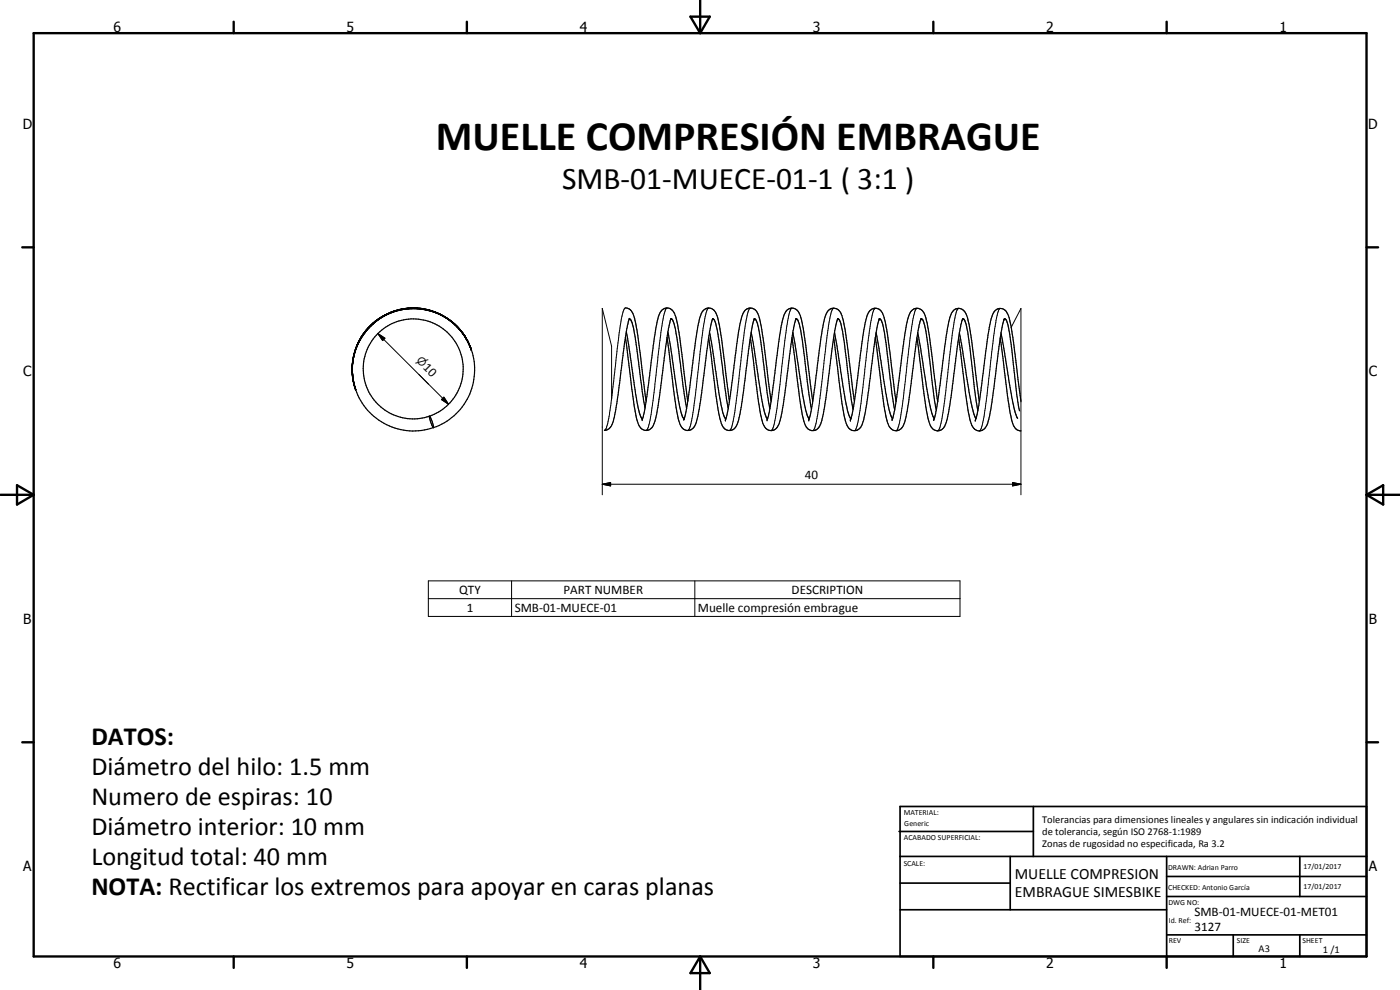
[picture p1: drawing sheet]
<svg xmlns="http://www.w3.org/2000/svg" width="420mm" height="297mm" viewBox="0 0 420 297" stroke-linecap="round" stroke-linejoin="round" font-family="sans-serif">
<g fill="none" stroke="#000" stroke-width=".35">
<path d="M109.4 99.7l-1 1.6M109.4 99.7l-.5 .7M109.4 99.7l-.5 .8M109.5 99.8l-1 1.5zM110 98.9l-2.5 3.8M110 99l-.6 .7M110 99.1l-.5 .7M110.6 98.3l-.6 .7M110.6 98.3l-1.2 1.4M110.6 98.4l-1.7 2.1M110.6 98.4l-1.6 2.1M111.2 97.7l-.6 .6"/>
<path d="M111.2 97.8l.7-.6-1.3 1.2M111.3 97.7l-.7 .8M111.8 97l-1.8 1.9M111.8 97l-.6 .6M111.9 97l-.7 .7M111.9 97.1l-.7 .6M111.9 97.1l.7-.6-1.4 1.2M112.6 96.4l-.8 .6M113.3 95.9l1.5-1zM113.3 95.9l-1.4 1.1M113.3 96l-1.4 1.1M114 95.4l-.7 .5"/>
<path d="M114.1 95.5l-2.8 2.3M114.1 95.5l-1.5 1.1M114.1 95.5l-.8 .6M114.8 95l-.7 .5M114.8 95l-1.5 1.1M115.6 94.5l-1.6 .9M115.6 94.5l-2.3 1.5M115.6 94.6l-.8 .4M116.4 94.1l-.8 .5M116.4 94.2l-.8 .3M117.3 93.8l-.9 .3M117.3 93.9l-1.7 .7"/>
<path d="M117.3 93.9l-.9 .3M118.1 93.4l-4.1 2M118.1 93.4l-2.5 1.1M118.1 93.4l-.8 .4M118.1 93.5l-.8 .3M118.1 93.5l-.8 .4M118.1 93.5l-1.7 .6M118.1 93.5l-1.7 .7M118.9 93.1l-.8 .3M118.9 93.1l-.8 .4M119 93.3l-1.7 .6M119.8 92.9l-.9 .2"/>
<path d="M119.8 92.9l-1.7 .6M119.8 93l-1.7 .5M119.8 93l-.9 .3M120.7 92.8l-1.8 .3M120.7 92.7l-.9 .2M120.7 92.8l-2.6 .7M120.7 92.8l-.9 .2M120.7 92.9l-3.4 1M120.7 92.9l-.8 .2M121.6 92.7l-1.8 .3M122.5 92.5l-2.7 .4M122.5 92.5l-1.8 .3"/>
<path d="M122.5 92.5l-.9 .1M122.5 92.6l-.9 .1M122.5 92.6l-1.8 .3M123.3 92.4h1M123.4 92.5h1.8M123.4 92.5l-1.8 .2M123.4 92.6h2.7M124.3 92.4l1.8 .1M124.3 92.4l-1.8 .1M124.4 92.6h-1.9M125.2 92.4l-4.5 .3M125.2 92.4l.9 .1"/>
<path d="M125.2 92.5l1.8 .3M125.2 92.5l2.7 .4M125.2 92.5l3.6 .6M125.2 92.6l2.7 .4M126.1 92.5l2.6 .5M126.1 92.5l1.8 .4M127.8 92.9l1 .2M127.9 92.9l1.7 .5M127.9 93l1.8 .4M128.7 93l1.8 .6M128.7 93l.9 .3M128.7 93.1l1.8 .5"/>
<path d="M128.8 93.1l.8 .2M128.8 93.1l.9 .3M129.6 93.3l.9 .4M129.6 93.4l1.7 .6M129.6 93.4l.9 .3M130.5 93.6l.8 .3M130.5 93.6l.8 .4M130.5 93.7l.8 .4M131.3 93.9l.8 .4M131.3 94l.9 .4M131.3 94l1.6 .7M131.3 94l1.7 .8"/>
<path d="M132.1 94.3l.8 .4M132.1 94.3l1.7 .9M132.1 94.4l2.4 1.4M132.2 94.4l3 1.8M132.2 94.4l1.6 .9M132.9 94.7l1.5 .9M132.9 94.7l1.6 1M133.8 95.2l.7 .6M133.8 95.3l2.1 1.6M134.4 95.6l1.5 1.2M134.4 95.7l1.5 1.1M134.4 95.7l.8 .6"/>
<path d="M134.4 95.7l-.7-.5 .8 .6M134.5 95.8l1.4 1.1M135.9 96.7l1.3 1.4-1.3-1.3M135.9 96.8l1.9 1.8 1.2 1.5M135.9 96.8l1.3 1.2M135.9 96.9l1.3 1.2M136.6 97.5l.6 .6M137.2 98l.6 .6M137.2 98l2.3 2.9M137.2 98.1l1.2 1.4M137.2 98.1l.7 .7M137.8 98.6l1.7 2.2"/>
<path d="M137.8 98.6l.6 .7M137.8 98.7l1.2 1.4M187.7 92.4a3.7 3.7 0 0 1 2.8 3.6l.9 4.7 2.5 19.7M188 99.6l3.1 20.5 .7 3.6 .5 1.4 .5 .6M188.8 95.7l.6 .4a63.2 63.2 0 0 1 2.3 13.3l1.9 13M188.8 95.7l-1.3 6.8-1.5 11.7a87.4 87.4 0 0 1-2.2 12.9 2.58 2.58 0 0 1-2.4 2M188.9 95.6l-.1 .1M188.9 95.5v.1M200.4 99.6l3.1 19.6a15.9 15.9 0 0 0 1.8 6.4M200.4 99.6l-2.1 16.1a44.9 44.9 0 0 1-2.4 12.3 2.39 2.39 0 0 1-2.6 1.1 2.39 2.39 0 0 1-1.8-2.2l-1.2-5.1-2.6-20.5M201.4 95.7h.1a6.2 6.2 0 0 1 1.3 3.9l3.3 22.9M201.4 95.7l-1 3.9"/>
<path d="M201.4 95.6v.1M201.4 95.6h.1M212.9 99.7l3.5 21.5 .8 3.6 .6 .8M212.9 99.6l-2.4 18.9a28.8 28.8 0 0 1-2.1 9.6 2.32 2.32 0 0 1-2.4 1 2.32 2.32 0 0 1-1.9-1.7l-1.2-5.1-2.7-21M213.9 95.6v.1M213.9 95.7h.1a9.8 9.8 0 0 1 1.5 5.2l3.1 21.7M213.9 95.7l-1 3.9M225.5 99.7l3.2 20.7a14.9 14.9 0 0 0 1.6 5.2h.1M226.3 95.7a1.77 1.77 0 0 1 1.1 1.8l.8 3.8 2 16.4 .8 5M226.4 95.7l-1.2 5.1-2.2 17.7a40.3 40.3 0 0 1-1.7 8.6 2.46 2.46 0 0 1-2.5 2.1 2.46 2.46 0 0 1-2.4-2.2l-.7-3.1-.9-5.4-2.1-17.2M226.4 95.6v.1M226.6 95.7v.1"/>
<path d="M237.9 99.7l3.7 22.5a6.3 6.3 0 0 0 1.3 3.4M237.9 99.7l-2.4 18.8a32.5 32.5 0 0 1-2.2 9.6 2.2 2.2 0 0 1-3.8 0 27.6 27.6 0 0 1-2-8.6l-2.3-18.2M238.9 95.7l.4 .1 .3 .5 .7 2.8 3.2 23.7M238.9 95.7l-1 4M238.9 95.6v.1M250.4 99.8l3.5 21.2a10.1 10.1 0 0 0 1.5 4.6M251.4 95.6v.1M251.4 95.7a3.9 3.9 0 0 1 1.3 3.1l3.3 24.1M251.4 95.7l-.9 3.5-.6 4.1-2 16a28.2 28.2 0 0 1-2.2 9 2.41 2.41 0 0 1-2.5 .8 2.41 2.41 0 0 1-1.7-2.1l-.8-2.7-.7-4.8-2.3-18.2M262.9 99.8l3.5 21.1 .8 3.2 .7 1.5M263.9 95.8v-.1a3.2 3.2 0 0 1 1.3 2.7l.8 4.9 1.7 14.7 .8 4.9M263.9 95.8l-1.2 5.6"/>
<path d="M263.9 95.7v.1M275.4 99.9l3.2 19.3 1 4.6 .8 1.8M276.4 95.7v.1M276.4 95.7a2.37 2.37 0 0 1 1.2 2.3l.9 5.9 1.7 14.7 .8 4.5M276.4 95.7l-.5 1.7-.7 4-2.3 17.9a25.3 25.3 0 0 1-2.2 9 2.38 2.38 0 0 1-2.5 .8 2.38 2.38 0 0 1-1.7-2.1l-1.3-5.5-2.5-20.2M276.4 95.7h.1M287.9 99.9l3.4 20a17.6 17.6 0 0 0 1.6 5.7M288.9 95.8l.3-.1 .4 .6 .9 3.6 1.9 16.6 1 6.6M288.9 95.8l-.5 1.7-.9 5.2-1.7 13.8a45.7 45.7 0 0 1-2.3 11.3 2.34 2.34 0 0 1-2.3 1.4 2.34 2.34 0 0 1-2.1-1.7 85 85 0 0 1-2.5-15.5l-1.4-10.7M288.9 95.7v.1M300.4 99.9l3.2 19.1 1 4.6 .8 1.9M301.4 95.7v.1"/>
<path d="M105.7 110.7l.2 2.7 .3 1.8M105.7 109.6v2M105.7 112.4l.3 1.9M105.7 111.5l.2 1.9M105.8 108.8l-.1 1M105.8 109.8l-.1 .9M105.8 108.8l-.1 1.9M105.9 113.3l-.2-.9 .8 3.7M105.9 107.9l-.2 2.7M105.9 108l-.1 .9M106.1 107l-.3 1.8M106.1 107l-.2 .9"/>
<path d="M106.2 115.1l.5 1.8M106.3 106.1l-.2 .9M106.4 115.9a18.4 18.4 0 0 0 23.6 12.4M106.4 116l-.2-.9 .5 1.8M106.4 116l.4 .9M106.4 116l.3 .8M106.5 105.2l-.2 .9M106.5 105.3l-.6 2.7M106.5 105.3l-.4 1.8 .2-.8M106.6 105.3l-.3 1M106.7 116.8v.1M106.8 104.4l-.2 1"/>
<path d="M106.8 104.4l-.5 1.8M107.1 103.5l-.6 1.8M107.2 103.5l-.7 1.8M107.2 103.6l-.4 .8M107.2 103.7l-.7 1.7M107.5 102.7l-.4 .8M107.5 102.7l-.3 .9M107.5 102.7l-.7 1.8M107.6 102.8l-.4 .8M107.9 101.9l-.4 .8M108 102l.4-.8-.9 1.5M108 102l-.4 .8"/>
<path d="M108 102l-.8 1.7M108 102l-.4 .9M108.4 101.1l-.5 .9M108.4 101.3l-.4 .7M108.5 101.3l-.9 1.6M109 100.5l-.6 .8M139 100.1l.5 .8M139 100.2l1 1.5M139.5 100.8l.9 1.6M139.5 100.8l1.3 2.5-.4-.9M139.5 100.9l.9 1.5M139.9 101.7l-.4-.9 .9 1.7-.5-.8"/>
<path d="M140.4 102.4l1.1 2.5-.8-1.7M140.4 102.4l.7 1.7M140.7 103.2l.7 1.6M140.7 103.2a18.4 18.4 0 0 1-10.6 25.1M141.1 104l.3 .8M141.4 104.8v.1M250.2 101.3l2.3 18.2a32.1 32.1 0 0 0 1.9 8.4 2.42 2.42 0 0 0 2.6 1.2 2.42 2.42 0 0 0 1.9-2.2l1.2-5.7 2.6-19.8M287.7 101.4l2.8 21.8 1.1 4.4a2.42 2.42 0 0 0 2.5 1.7 2.42 2.42 0 0 0 2.2-2l.7-2.3 .7-4.4 2.2-17.2a28.1 28.1 0 0 1 1.6-7.7l.3 .1a32.9 32.9 0 0 1 1.9 9.9l1.4 12.7 .9 4.9M300.2 101.4l2.6 20.1a16.2 16.2 0 0 0 2 7.2l.5 .3 1.1 .3M128.8 124.9l.4 1.7 .8 1.7M129 124.8a15 15 0 0 0 5-25.2 15 15 0 0 0-24.6 7.4 15 15 0 0 0 18 18.3l1.4-.4M129 124.8l-.2 .1"/>
<path d="M129 124.8l.7 1.6 .4 1.9M130 128.3h.1M130.1 128.3h.1M192.8 125.6l-.1 .4M205.2 126h.1M205.3 125.6h.1M205.3 125.7l-.1 .2M206.1 122.5l-.8 3.2M206.4 120.4l-2.3-18.2a38.3 38.3 0 0 0-1.8-8.3 2.37 2.37 0 0 0-2.4-1.5 2.37 2.37 0 0 0-2.1 2 98.6 98.6 0 0 0-2.3 13.7l-1.5 12.1-1.2 5.4M218.9 120.4l-2.6-20.6a17.9 17.9 0 0 0-1.9-6.6 2.44 2.44 0 0 0-2.6-.6 2.44 2.44 0 0 0-1.6 2.2l-.8 3.4-.6 3.5-2.7 20.8M231.4 120.4l-2.6-20.6a18.4 18.4 0 0 0-1.9-6.6 2.44 2.44 0 0 0-2.6-.6 2.44 2.44 0 0 0-1.6 2.2l-1.4 7-2.7 20.7-.9 3.5M243.9 120.4l-2.4-18.7a25.9 25.9 0 0 0-1.9-8.2 2.36 2.36 0 0 0-2.5-1 2.36 2.36 0 0 0-1.8 2l-1.3 6-2.4 19.2-.8 4.2-.6 2.1"/>
<path d="M256.4 120.4l-2.6-20.5a15.8 15.8 0 0 0-2-6.8l-.5-.3a2.31 2.31 0 0 0-2.4 .1l-.5 .5a25.4 25.4 0 0 0-2.1 8.4l-1.8 14.5a52.9 52.9 0 0 1-1.8 9.6v.1M267.7 126v.1M268.9 120.5l-2.5-19.7a18.6 18.6 0 0 0-2.1-7.7 2.48 2.48 0 0 0-2.6-.4 2.48 2.48 0 0 0-1.5 2.2l-1.3 6.3-2.7 20.8-1 4M280.2 126h.1M280.4 125.6l-.2 .5M281 123.1l-.6 2.5M281.4 120.5l-2.5-19.7a21.2 21.2 0 0 0-2-7.5 2.42 2.42 0 0 0-2.6-.6 2.42 2.42 0 0 0-1.6 2.2 78.4 78.4 0 0 0-2 11.8l-1.6 12.4-.6 3.9-.8 3M292.9 125.6l-.2 .5M293.9 120.5l-2.6-20.2a18.7 18.7 0 0 0-1.9-7 2.34 2.34 0 0 0-2.4-.6 2.34 2.34 0 0 0-1.7 1.9l-1.3 6-3 22.5M306.4 120.5l-2.7-20.6a18.5 18.5 0 0 0-1.8-6.6 2.42 2.42 0 0 0-2.6-.6 2.42 2.42 0 0 0-1.6 2.2l-1.2 5.7-2.7 20.9-.9 4.1"/>
</g>
<g fill="none" stroke="#000" stroke-width=".3">
<path d="M187.7 92.4h-.1a15.5 15.5 0 0 0-1.6 6.7l-2.4 20.3a37.7 37.7 0 0 1-1.9 9.5l-.3 .2M200.2 92.4a4.9 4.9 0 0 0-1.2 3.6l-1.1 6.9-1.8 16.5a39.3 39.3 0 0 1-1.8 9.4l-.4 .3M212.7 92.4l-.3 .2a53.9 53.9 0 0 0-2.3 12.9l-1.3 12.3a42.2 42.2 0 0 1-2.1 11.1l-.3 .3M225.2 92.5l-.3 .1a52.8 52.8 0 0 0-2.2 12.9l-1.2 10.6a58.6 58.6 0 0 1-2.2 12.7l-.4 .4M237.7 92.5h-.2a28 28 0 0 0-1.8 8.9l-1.9 16.5a42.2 42.2 0 0 1-2.1 11.1l-.3 .2M250.2 92.5a4.1 4.1 0 0 0-1.2 3.1l-.8 5-2.3 19.7a30.3 30.3 0 0 1-1.8 8.8l-.2 .1M262.7 92.5l-.2 .1a30.4 30.4 0 0 0-1.9 9.6l-1.8 15.7a62.9 62.9 0 0 1-1.8 10.5l-.6 .8M275.2 92.5a7.7 7.7 0 0 0-1.4 4.2l-2.6 22a35.8 35.8 0 0 1-2 10.3l-.3 .2M287.7 92.5a3.1 3.1 0 0 0-1 2.2l-.9 5.2-2.2 19.6a36.9 36.9 0 0 1-1.9 9.6l-.3 .1M300.2 92.6h-.1a8.6 8.6 0 0 0-1.4 4.7l-2.3 19.8a52.6 52.6 0 0 1-2.1 11.8l-.4 .4M303.5 98.2l2.9-5.7v56M113.4 100.1l2.1 1.4-.7 .7z"/>
<path d="M113.4 100.1l21.2 21.2M125.7 112.3l2.9 3M133.2 119.2l1.4 2.1-2.1-1.4zM183.5 119.8v-15.9l-2.7-11.4v56M180.8 145.3l2.4-.5v1zM180.8 145.3h125.6M303.9 144.8l2.5 .5-2.5 .5zM128.6 174.3h159.5v10.7h-159.5zM128.6 179.6h159.5M153.5 174.3v10.7M208.5 174.3v10.7"/>
</g>
<g fill="#000">
<circle cx="188.9" cy="95.5" r=".18"/>
<circle cx="201.4" cy="95.6" r=".18"/>
<circle cx="213.9" cy="95.6" r=".18"/>
<circle cx="226.4" cy="95.6" r=".18"/>
<circle cx="238.9" cy="95.6" r=".18"/>
<circle cx="251.4" cy="95.7" r=".18"/>
<circle cx="263.9" cy="95.7" r=".18"/>
<circle cx="276.4" cy="95.7" r=".18"/>
<circle cx="288.9" cy="95.8" r=".18"/>
<circle cx="301.4" cy="95.7" r=".18"/>
<circle cx="106.7" cy="116.8" r=".18"/>
<circle cx="141.4" cy="104.9" r=".18"/>
<circle cx="192.7" cy="125.9" r=".18"/>
<circle cx="217.7" cy="126" r=".18"/>
<circle cx="230.2" cy="126" r=".18"/>
<circle cx="242.7" cy="126" r=".18"/>
<circle cx="255.2" cy="126" r=".18"/>
<circle cx="292.7" cy="126.1" r=".18"/>
</g>
<g fill="none" stroke="#000" stroke-width=".71">
<path d="M10.1 9.9h400v277.1h-400zM70.1 6.5v3.4M140.1 6.5v3.4M207.2 5h5.8l-2.9 4.9zM210.1 0v9.9M280.1 6.5v3.4M350.1 6.5v3.4M6.7 74.2h3.4M410.1 74.2h3.5M.1 148.5h10M5.1 145.6l5 2.9-5 2.9zM410.1 148.5h10"/>
<path d="M410.1 148.5l5-2.9v5.8zM6.7 222.7h3.4M410.1 222.7h3.5M70.1 287v3.4M140.1 287v3.4M210.1 287v10M210.1 287l2.9 5h-5.8zM280.1 287v3.4M350.1 287v3.4"/>
</g>
<g fill="none" stroke="#000" stroke-width=".51">
<path d="M269.8 249.5h40.3M270.1 242h140v45h-140zM270.1 257h140M303.2 257v16M310.1 242v15M350.1 257v30M390.1 257v12M270.1 265h33.1M270.1 273h80M350.1 269h60M350.1 263h60M350.1 280.5h60"/>
<path d="M370.1 280.5v6.5M390.1 280.5v6.5"/>
</g>
<path d="M113.4 100.1l2.1 1.4-.7 .7zM133.2 119.2l1.4 2.1-2.1-1.4zM180.8 145.3l2.4-.5v1zM303.9 144.8l2.5 .5-2.5 .5z" fill="#000"/>
<text font-size="12.6" x="130.8" y="45">MUELLE COMPRESIÓN EMBRAGUE</text>
<text font-size="9.4" x="168.7" y="56.9">SMB-01-MUECE-01-1 ( 3:1 )</text>
<g font-size="7.9">
<text x="27.4" y="223.6">DATOS:</text>
<text x="27.4" y="232.6">Diámetro del hilo: 1.5 mm</text>
<text x="27.4" y="241.6">Numero de espiras: 10</text>
<text x="27.4" y="250.6">Diámetro interior: 10 mm</text>
<text x="27.4" y="259.6">Longitud total: 40 mm</text>
<text x="27.4" y="268.6">NOTA: Rectificar los extremos para apoyar en caras planas</text>
</g>
<g font-size="4.7">
<text x="304.6" y="263.8">MUELLE COMPRESION</text>
<text x="304.6" y="269.2">EMBRAGUE SIMESBIKE</text>
</g>
<g font-size="4.2">
<text x="34" y="9.6">6</text>
<text x="104" y="9.6">5</text>
<text x="174" y="9.6">4</text>
<text x="244" y="9.6">3</text>
<text x="314" y="9.6">2</text>
<text x="384" y="9.6">1</text>
<text x="6.8" y="38.7">D</text>
<text x="410.6" y="38.7">D</text>
<text x="7" y="112.9">C</text>
<text x="410.8" y="112.9">C</text>
<text x="7" y="187.1">B</text>
<text x="410.8" y="187.1">B</text>
<text x="7" y="261.4">A</text>
<text x="410.8" y="261.4">A</text>
<text x="34" y="290.4">6</text>
<text x="104" y="290.4">5</text>
<text x="174" y="290.4">4</text>
<text x="244" y="290.4">3</text>
<text x="314" y="290.4">2</text>
<text x="384" y="290.4">1</text>
</g>
<g font-size="3.9">
<text x="126.8" y="110.4" transform="rotate(45 126.8 110.4)">10</text>
<text x="241.6" y="143.8">40</text>
<text x="137.8" y="178.2">QTY</text>
<text x="169.1" y="178.2">PART NUMBER</text>
<text x="237.6" y="178.2">DESCRIPTION</text>
<text x="140.1" y="183.6">1</text>
<text x="154.5" y="183.6">SMB-01-MUECE-01</text>
<text x="209.5" y="183.6">Muelle compresión embrague</text>
<text x="358.5" y="275">SMB-01-MUECE-01-MET01</text>
<text x="358.5" y="279.4">3127</text>
</g>
<text font-size="3.3" x="124.8" y="108.4" transform="rotate(45 124.8 108.4)">⌀</text>
<g font-size="3.1">
<text x="312.7" y="246.8">Tolerancias para dimensiones lineales y angulares sin indicación individual</text>
<text x="312.7" y="250.4">de tolerancia, según ISO 2768-1:1989</text>
<text x="312.7" y="254">Zonas de rugosidad no especificada, Ra 3.2</text>
<text x="377.7" y="285.6">A3</text>
<text x="397" y="285.9">1 /1</text>
</g>
<g font-size="2.4">
<text x="271.2" y="244.4">MATERIAL:</text>
<text x="271.3" y="252">ACABADO SUPERFICIAL:</text>
<text x="271.4" y="247.9">Generic</text>
<text x="271.2" y="259.7">SCALE:</text>
<text x="350.6" y="261">DRAWN: Adrian Parro</text>
<text x="391.2" y="260.6">17/01/2017</text>
<text x="350.6" y="267.1">CHECKED: Antonio García</text>
<text x="391.2" y="266.7">17/01/2017</text>
<text x="350.6" y="271.4">DWG NO:</text>
<text x="350.8" y="276.9">Id. Ref:</text>
<text x="350.8" y="282.8">REV</text>
<text x="371.2" y="282.9">SIZE</text>
<text x="390.9" y="282.9">SHEET</text>
</g>
</svg>
